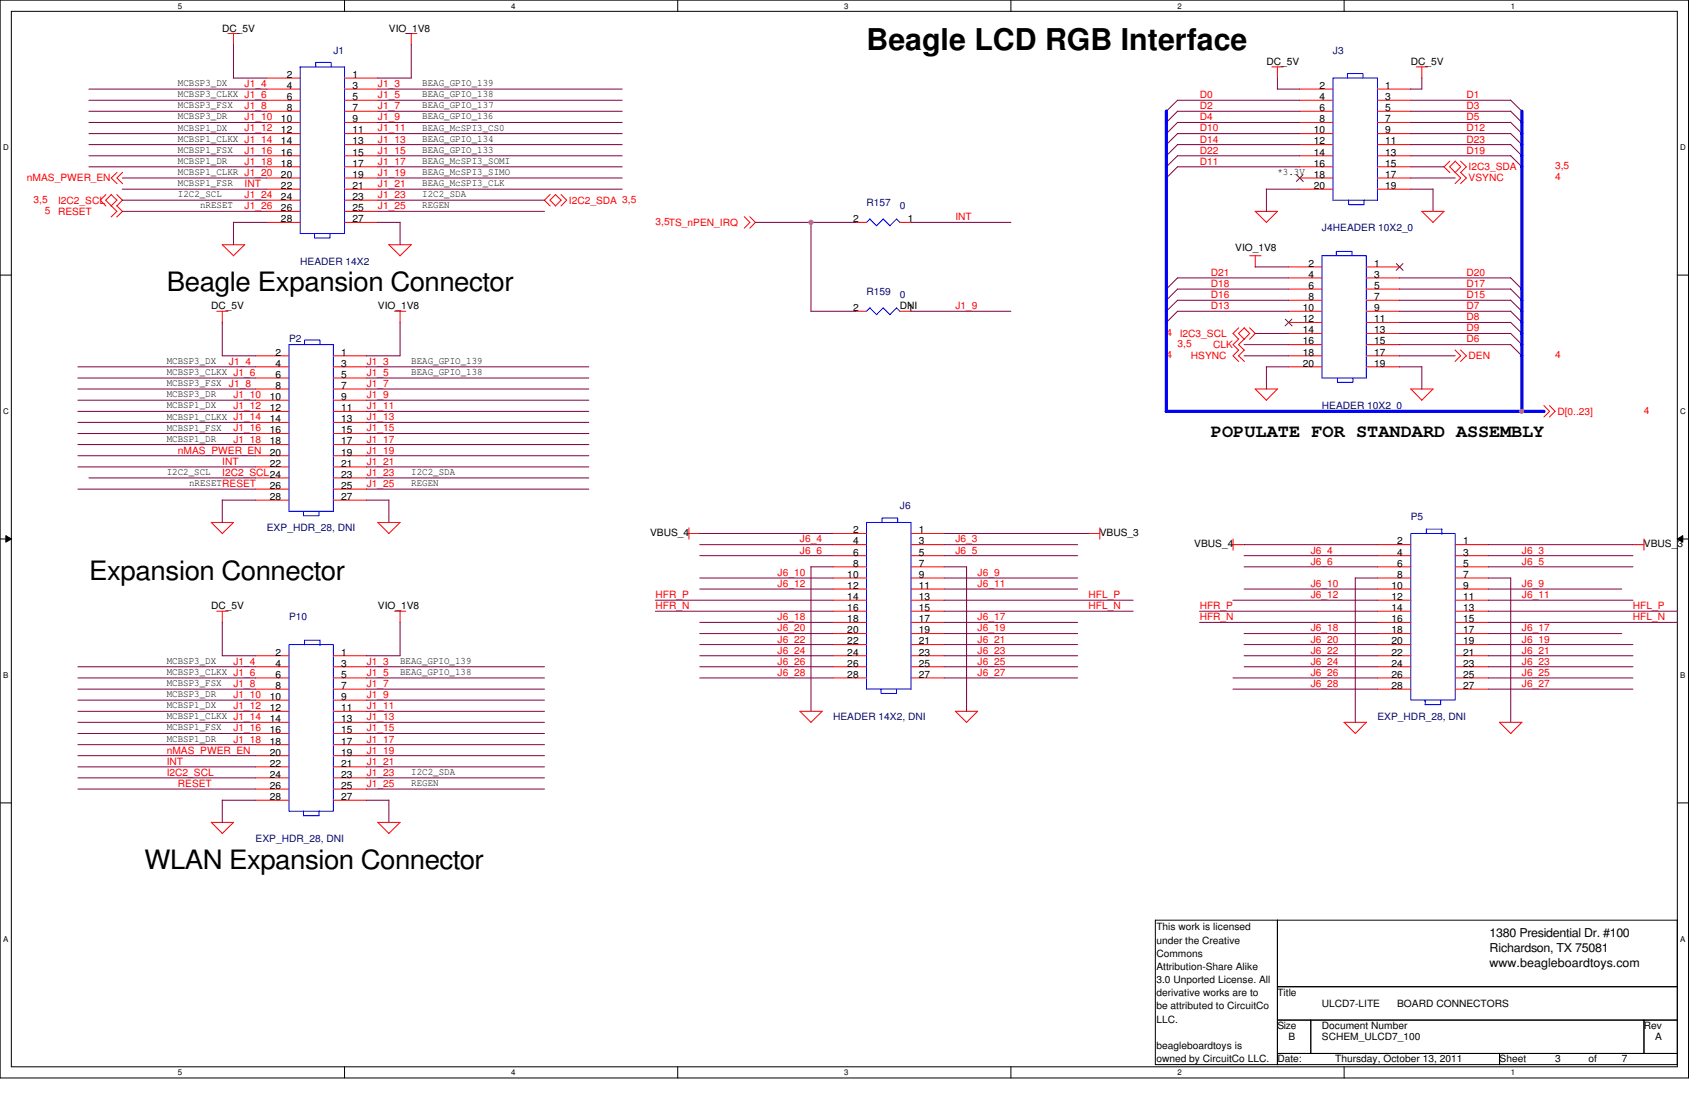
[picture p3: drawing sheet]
<svg xmlns="http://www.w3.org/2000/svg" width="432mm" height="279mm" viewBox="0 0 432 279" stroke-linecap="round" stroke-linejoin="round" font-family="sans-serif">
<path d="M0 0h428.6v273.6h-428.6zM2.9 2.9h422.9v267.8h-422.9z" fill="none" stroke="#000" stroke-width=".25"/>
<g fill="#fff">
<path d="M45.2 .4h1.1v2.2h-1.1z"/>
<path d="M45.2 271.1h1.1v2.2h-1.1z"/>
</g>
<path d="M87.5 0v2.9M87.5 270.7v2.9" fill="none" stroke="#000" stroke-width=".25"/>
<g fill="#fff">
<path d="M129.8 .4h1.1v2.2h-1.1z"/>
<path d="M129.8 271.1h1.1v2.2h-1.1z"/>
</g>
<path d="M172 0v2.9M172 270.7v2.9" fill="none" stroke="#000" stroke-width=".25"/>
<g fill="#fff">
<path d="M214.3 .4h1.1v2.2h-1.1z"/>
<path d="M214.3 271.1h1.1v2.2h-1.1z"/>
</g>
<path d="M256.6 0v2.9M256.6 270.7v2.9" fill="none" stroke="#000" stroke-width=".25"/>
<g fill="#fff">
<path d="M298.9 .4h1.1v2.2h-1.1z"/>
<path d="M298.9 271.1h1.1v2.2h-1.1z"/>
</g>
<path d="M341.2 0v2.9M341.2 270.7v2.9" fill="none" stroke="#000" stroke-width=".25"/>
<g fill="#fff">
<path d="M383.5 .4h1.1v2.2h-1.1z"/>
<path d="M383.5 271.1h1.1v2.2h-1.1z"/>
<path d="M.8 36.3h1.4v2.3h-1.4z"/>
<path d="M426.5 36.3h1.4v2.3h-1.4z"/>
<path d="M.8 103.3h1.4v2.2h-1.4z"/>
<path d="M426.5 103.3h1.4v2.2h-1.4z"/>
</g>
<path d="M0 69.8h2.9M425.8 69.8h2.8" fill="none" stroke="#000" stroke-width=".25"/>
<g fill="#fff">
<path d="M.8 170.2h1.3v2.3h-1.3z"/>
<path d="M426.5 170.2h1.3v2.3h-1.3z"/>
</g>
<path d="M0 136.8h2.9M1.5 135.9l1.4 .9-1.4 .8zM425.8 136.8l1.4-.9v1.7zM425.8 136.8h2.8" fill="none" stroke="#000" stroke-width=".25"/>
<path d="M1.5 135.9l1.4 .9-1.4 .8zM425.8 136.8l1.4-.9v1.7z" fill="#000"/>
<g fill="#fff">
<path d="M.8 237.2h1.3v2.2h-1.3z"/>
<path d="M426.5 237.2h1.3v2.2h-1.3z"/>
</g>
<path d="M0 203.8h2.9M425.8 203.8h2.8M293.3 233.5h132.5v36.7h-132.5zM324.3 233.5v36.7M324.3 250.4h101.5M324.3 258.9h101.5M332.7 258.9v8.4M417.3 258.9v8.4M324.3 267.3h101.5M380.7 267.3v2.9" fill="none" stroke="#000" stroke-width=".25"/>
<g fill="none" stroke="#f00" stroke-width=".25">
<path d="M57.9 8.5h2.8M59.3 8.5v2.9M67.7 19.8h8.5M87.5 19.8h8.4M103 8.5h2.8M104.4 8.5v2.9M322.9 17h2.9M324.3 17v2.9M359.5 17h2.9M360.9 17v2.9M67.7 22.6h8.5M67.7 25.4h8.5"/>
<path d="M67.7 28.2h8.5M67.7 31.1h8.5M67.7 33.9h8.5M67.7 36.7h8.5M67.7 39.5h8.5M87.5 22.6h8.4M87.5 25.4h8.4M87.5 28.2h8.4M87.5 31.1h8.4M87.5 33.9h8.4M87.5 36.7h8.4M87.5 39.5h8.4"/>
<path d="M329.9 22.6h8.5M329.9 25.4h8.5M329.9 28.2h8.5M329.9 31.1h8.5M329.9 33.9h8.5M329.9 36.7h8.5M329.9 39.5h8.5M349.7 22.6h8.4M349.7 25.4h8.4M349.7 28.2h8.4M349.7 31.1h8.4M349.7 33.9h8.4"/>
<path d="M349.7 36.7h8.4M349.7 39.5h8.4M26.9 49.4l-1.5 1.4 1.5 1.5M28.2 49.4l1.5 1.4-1.5 1.5M28.2 52.2l1.5 1.4-1.5 1.5M28.3 49.4l-1.5 1.4 1.5 1.5M29.6 49.4l1.5 1.4-1.5 1.5M29.6 52.2l1.5 1.4-1.5 1.5M29.7 43.7l-1.5 1.5 1.5 1.4M31.1 43.7l-1.4 1.5 1.4 1.4M67.7 53.6h8.5M67.7 42.3h8.5"/>
<path d="M67.7 45.2h8.5M67.7 48h8.5M67.7 50.8h8.5M67.7 56.4h8.5M87.5 53.6h8.4M87.5 42.3h8.4M87.5 45.2h8.4M87.5 48h8.4M87.5 50.8h8.4M87.5 56.4h8.4M139.7 49.4l-1.5 1.4 1.5 1.5M141 49.4l1.5 1.4-1.5 1.5"/>
<path d="M141.1 49.4l-1.5 1.4 1.5 1.5M142.4 49.4l1.4 1.4-1.4 1.5M188.9 55l1.5 1.4-1.5 1.5M190.3 55l1.5 1.4-1.5 1.5M217.2 56.4h2.8M228.4 56.4h2.9M318.6 53.6l2.9 2.8M318.6 53.6h5.7l-2.9 2.9M329.9 42.3h8.5M329.9 45.2h8.5M329.9 48h8.5M349.7 42.3h8.4"/>
<path d="M349.7 45.2h8.4M349.7 48h8.4M360.9 53.6l2.9 2.8M360.9 53.6h5.7M366.6 53.6l-2.9 2.9M368 40.9l-1.4 1.4 1.4 1.5M369.4 43.7l1.4 1.5-1.4 1.4M369.4 40.9l1.4 1.4-1.4 1.5M369.4 40.9l-1.4 1.4 1.4 1.5M370.8 43.7l1.4 1.5-1.4 1.4M370.8 40.9l1.4 1.4-1.4 1.5M55 79h2.9"/>
<path d="M56.4 62.1l2.9 2.8M56.4 62.1h5.7l-2.9 2.8M56.4 79v2.9M98.7 62.1l2.8 2.8 2.9-2.8M98.7 62.1h5.7M100.2 79h2.8M101.6 79v2.9M217.2 79h2.8M228.4 79h2.9M317.2 64.9h2.9M318.6 64.9v2.9M327.1 79h8.5"/>
<path d="M327.1 67.7h8.5M327.1 70.5h8.5M327.1 73.4h8.5M327.1 76.2h8.5M346.8 79h8.5M346.8 67.7h8.5M346.8 70.5h8.5M346.8 73.4h8.5M346.8 76.2h8.5M64.9 98.7h8.5M64.9 90.3h8.5M64.9 93.1h8.5"/>
<path d="M64.9 95.9h8.5M84.6 98.7h8.5M84.6 90.3h8.5M84.6 93.1h8.5M84.6 95.9h8.5M314.5 88.8l-1.5 1.5 1.5 1.4M314.5 86l-1.5 1.5 1.5 1.4M314.5 83.2l-1.5 1.4 1.5 1.5M315.8 83.2l1.4 1.4-1.4 1.5M315.9 88.8l-1.5 1.5 1.5 1.4M315.9 86l-1.5 1.5 1.5 1.4M315.9 83.2l-1.5 1.4 1.5 1.5"/>
<path d="M317.2 83.2l1.4 1.4-1.4 1.5M318.6 98.7l2.9 2.9M318.6 98.7h5.7l-2.9 2.9M327.1 81.8h8.5M327.1 84.6h8.5M327.1 87.5h8.5M327.1 90.3h8.5M327.1 93.1h8.5M346.8 81.8h8.5M346.8 84.6h8.5M346.8 87.5h8.5M346.8 90.3h8.5"/>
<path d="M346.8 93.1h8.5M358.1 98.7l2.8 2.9M358.1 98.7h5.7M363.8 98.7l-2.9 2.9M369.4 88.8l1.4 1.5-1.4 1.4M370.8 88.8l1.4 1.5-1.4 1.4M64.9 101.6h8.5M64.9 104.4h8.5M64.9 107.2h8.5M64.9 110h8.5M64.9 112.8h8.5M64.9 115.7h8.5"/>
<path d="M64.9 118.5h8.5M84.6 101.6h8.5M84.6 104.4h8.5M84.6 107.2h8.5M84.6 110h8.5M84.6 112.8h8.5M84.6 115.7h8.5M84.6 118.5h8.5M391.9 102.9l1.5 1.5-1.5 1.4M393.3 102.9l1.5 1.5-1.5 1.4M53.6 132.5l2.8 2.9M53.6 132.6h5.7"/>
<path d="M59.3 132.6l-2.9 2.8M64.9 121.3h8.5M64.9 124.1h8.5M64.9 126.9h8.5M84.6 121.3h8.5M84.6 124.1h8.5M84.6 126.9h8.5M95.9 132.5l2.8 2.9M95.9 132.6h5.7M101.6 132.6l-2.9 2.8M174.9 135.4h2.8M174.9 133.9v2.9"/>
<path d="M211.5 138.2h8.5M211.5 135.4h8.5M231.3 138.2h8.4M231.3 135.4h8.4M276.3 135.4h2.9M279.2 133.9v2.9M313 138.2h2.9M313 136.8v2.8M349.7 138.2h8.4M369.4 138.2h8.5M414.5 138.2h2.8M417.3 136.8v2.8"/>
<path d="M55 155.1h2.9M56.4 155.1v2.9M100.2 155.1h2.8M101.6 155.1v2.9M211.5 155.1h8.5M211.5 141h8.5M211.5 143.8h8.5M211.5 146.7h8.5M211.5 149.5h8.5M211.5 152.3h8.5M211.5 157.9h8.5M231.3 155.1h8.4"/>
<path d="M231.3 141h8.4M231.3 143.8h8.4M231.3 146.7h8.4M231.3 149.5h8.4M231.3 152.3h8.4M231.3 157.9h8.4M349.7 155.1h8.4M349.7 141h8.4M349.7 143.8h8.4M349.7 146.7h8.4M349.7 149.5h8.4M349.7 152.3h8.4"/>
<path d="M349.7 157.9h8.4M369.4 155.1h8.5M369.4 141h8.5M369.4 143.8h8.5M369.4 146.7h8.5M369.4 149.5h8.5M369.4 152.3h8.5M369.4 157.9h8.5M64.9 166.4h8.5M64.9 169.2h8.5M64.9 172h8.5M64.9 174.9h8.5"/>
<path d="M64.9 177.7h8.5M84.6 166.4h8.5M84.6 169.2h8.5M84.6 172h8.5M84.6 174.9h8.5M84.6 177.7h8.5M211.5 160.8h8.5M211.5 163.6h8.5M211.5 166.4h8.5M211.5 169.2h8.5M211.5 172h8.5M231.3 160.8h8.4"/>
<path d="M231.3 163.6h8.4M231.3 166.4h8.4M231.3 169.2h8.4M231.3 172h8.4M349.7 160.8h8.4M349.7 163.6h8.4M349.7 166.4h8.4M349.7 169.2h8.4M349.7 172h8.4M349.7 174.9h8.4M369.4 160.8h8.5M369.4 163.6h8.5"/>
<path d="M369.4 166.4h8.5M369.4 169.2h8.5M369.4 172h8.5M369.4 174.9h8.5M64.9 180.5h8.5M64.9 183.3h8.5M64.9 186.1h8.5M64.9 189h8.5M64.9 191.8h8.5M64.9 194.6h8.5M64.9 197.4h8.5M84.6 180.5h8.5"/>
<path d="M84.6 183.3h8.5M84.6 186.1h8.5M84.6 189h8.5M84.6 191.8h8.5M84.6 194.6h8.5M84.6 197.4h8.5M203 180.5h5.7l-2.8 2.8M203.1 180.5l2.8 2.8M242.5 180.5h5.7M242.5 180.5l2.9 2.8M248.2 180.5l-2.8 2.8M346.8 183.3h-5.6l2.9 2.9"/>
<path d="M346.9 183.3l-2.9 2.8M383.5 186.1l2.8-2.8h-5.7l2.9 2.9M53.6 208.7l2.8 2.8 2.9-2.8M53.6 208.7h5.7M64.9 200.2h8.5M64.9 203.1h8.5M84.6 200.2h8.5M84.6 203.1h8.5M95.9 208.7l2.8 2.8M95.9 208.7h5.7M101.6 208.7l-2.9 2.8"/>
</g>
<g fill="none" stroke="#00f" stroke-width=".25">
<path d="M76.2 17h11.3v42.3h-11.3zM80.1 17v-1.2h4v1.2M338.4 19.8h11.3v31h-11.3zM342.1 19.8v-1.1h3.9v1.1M79.8 59.3v1.1h4v-1.1M220.8 55.6l1.7 1.7M220.9 55.5l-.9 .9M224.2 55.6l1.7 1.7M224.2 55.5l-1.7 1.8M227.6 55.6l.9 .9M227.6 55.5l-1.7 1.8M342.3 50.8v1.1h4v-1.1"/>
<path d="M220.8 78.1l1.7 1.8M220.9 78.1l-.9 .9M222.5 79.8l1.7-1.7 1.7 1.8M227.6 78.1l.9 .9M227.6 78.1l-1.7 1.7M335.6 64.9h11.2v31h-11.2zM339.2 64.9v-1.1h4v1.1M73.4 87.5h11.2v42.3h-11.2zM77.3 87.5v-1.2h3.9v1.2M339.5 95.9v1.1h4v-1.1M77 129.8v1.1h4v-1.1M220 132.6h11.3v42.3h-11.3z"/>
<path d="M223.9 132.6v-1.2h4v1.2M358.1 135.4h11.3v42.3h-11.3zM366 135.4h.1M366 134.2v1.2M366 134.3h-4l.1 1.1M73.4 163.6h11.2v42.3h-11.2zM77.3 162.5l3.9-.1v1.2M77.3 162.5v1.1M81.2 163.6h.1M223.6 174.9v1.1h4v-1.1M361.8 177.7h.1M365.7 177.6l.1 1.2-4 .1v-1.2"/>
<path d="M77 205.9h.1M77 205.9v1.2M77 207h4M81 205.8v1.2"/>
</g>
<path d="M329.1 44.3l1.7 1.8M330.8 44.3l-1.7 1.8M354.5 66.9l1.7 1.7M356.2 66.9l-1.8 1.7M326.3 81l1.7 1.7M328 81l-1.8 1.7" fill="none" stroke="#804000" stroke-width=".25"/>
<g fill="none" stroke="#800040" stroke-width=".25">
<path d="M59.2 19.8h8.5M59.3 11.3v8.5M104.4 11.3v8.5h-8.5M324.3 19.8v2.8M360.9 19.8v2.8h-2.8M22.6 31.1h45.1M22.6 33.9h45.1M22.6 28.2h45.1M22.6 25.4h45.1M22.6 36.7h45.1M22.6 39.5h45.1M22.6 22.6h45.1"/>
<path d="M95.9 31.1h62M95.9 33.9h62M95.9 28.2h62M95.9 25.4h62M95.9 36.7h62M95.9 39.5h62M95.9 22.6h62M298.9 31.1h31M298.9 33.9h31M298.9 28.2h31M298.9 25.4h31M298.9 36.7h31"/>
<path d="M298.9 39.5h31M298.9 25.4l-2.9 2.9M298.9 28.2l-2.9 2.9M298.9 33.9l-2.9 2.8M298.9 36.7l-2.9 2.9M298.9 39.5l-2.9 2.9M298.9 31.1l-2.9 2.9M324.2 22.6h5.7M358.1 31.1h25.4M358.1 33.9h25.4M358.1 28.2h25.4M358.1 25.4h25.4"/>
<path d="M358.1 36.7h25.4M358.1 39.5h25.4M383.5 25.4l2.8 2.8M383.5 28.2l2.8 2.9M383.5 31l2.8 2.9M383.5 33.9l2.8 2.8M383.5 39.5l2.8 2.8M383.5 36.7l2.8 2.8M22.6 42.3h45.1M31 48h36.7M31 45.2h36.7M31 50.8h36.7"/>
<path d="M31 53.6h36.7M59.2 56.4h8.5M59.3 56.4v5.7M95.9 56.4h5.7v5.7M95.9 48h62M95.9 42.3h62M95.9 45.2h62M95.9 50.8h42.3M95.9 53.6h42.3M191.7 56.4h25.5M205.9 56.4v22.6h11.3M231.2 56.4h25.4"/>
<path d="M298.9 42.3h31M298.9 42.3l-2.9 2.9M321.4 48h8.5M321.5 48v5.6M358.1 48h5.7v5.6M358.1 42.3h8.5M358.1 45.2h11.3M231.2 79h25.4M298.9 79h28.2M298.9 70.5h28.2M298.9 76.2h28.2M298.9 73.4h28.2"/>
<path d="M298.9 79l-2.9 2.9M298.9 76.2l-2.9 2.8M298.9 70.5l-2.9 2.9M298.9 73.4l-2.9 2.8M318.6 67.7h8.5M355.3 79h28.2M355.3 70.5h28.2M355.3 76.2h28.2M355.3 73.4h28.2M383.5 70.5l2.8 2.9M383.5 73.3l2.8 2.9M383.5 76.2l2.8 2.8"/>
<path d="M383.5 79l2.8 2.8M19.8 93.1h45.1M19.8 98.7h45.1M19.8 95.9h45.1M56.4 81.8v8.5h8.5M93 93.1h56.5M93 98.7h56.5M93 95.9h56.5M101.6 81.8v8.5h-8.6M315.8 90.3h11.3M315.8 87.5h11.3M318.6 84.6h8.5"/>
<path d="M321.4 93.1h5.7M321.5 93v5.7M355.3 90.3h14.1M355.3 84.6h28.2M355.3 93.1h5.6M355.3 81.8h28.2M355.3 87.5h28.2M360.9 93v5.7M383.5 81.8l2.8 2.8M383.5 84.6l2.8 2.9M383.5 87.4l2.8 2.9M19.8 112.8h45.1"/>
<path d="M19.8 107.2h45.1M19.8 104.4h45.1M19.8 118.5h45.1M19.8 110h45.1M19.8 101.6h45.1M19.8 115.7h45.1M93 112.8h56.5M93 107.2h56.5M93 104.4h56.5M93 118.5h56.5M93 110h56.5M93 101.6h56.5"/>
<path d="M93 115.7h56.5M19.8 124.1h45.1M22.6 121.3h42.3M56.4 126.9h8.5M56.4 126.9v5.7M93 126.9h5.7M93 121.3h56.5M93 124.1h56.5M98.7 126.9v5.7M177.6 138.2h33.9M177.6 135.4h33.9M239.6 138.2h34"/>
<path d="M239.6 135.4h36.8M315.8 138.2h33.9M377.8 138.2h36.7M56.4 157.9v8.5h8.5M101.6 157.9v8.5h-8.6M166.4 155.1h45.1M166.4 152.3h45.1M177.6 157.9h33.9M177.6 149.5h33.9M177.6 141h33.9M177.6 146.7h33.9M205.8 143.8h5.7"/>
<path d="M205.9 143.8v36.7M239.6 155.1h48.1M239.6 157.9h34M239.6 143.8h5.8M239.6 149.5h34M239.6 141h34M239.6 146.7h34M239.6 152.3h48.1M245.4 143.8v36.7M304.5 155.1h45.2M304.5 157.9h45.2M313 152.3h36.7"/>
<path d="M315.8 143.8h33.9M315.8 149.5h33.9M315.8 141h33.9M349.7 146.7h-5.7v36.6M377.8 155.1h48M377.8 157.9h48M377.8 143.8h36.7M377.8 149.5h33.9M377.8 141h36.7M377.8 146.7h5.7v36.6M377.8 152.3h36.7M19.8 177.7h45.1"/>
<path d="M19.8 169.2h45.1M19.8 172h45.1M19.8 174.9h45.1M93 177.7h45.2M93 169.2h45.2M93 172h45.2M93 174.9h45.2M177.6 169.2h33.9M177.6 166.4h33.9M177.6 172h33.9M177.6 163.6h33.9M177.6 160.8h33.9"/>
<path d="M239.6 169.2h34M239.6 166.4h34M239.6 172h34M239.6 163.6h34M239.6 160.8h34M313 172h36.7M313 174.9h36.7M315.8 169.2h33.9M315.8 166.4h33.9M315.8 163.6h33.9M315.8 160.8h33.9M377.8 169.2h36.7"/>
<path d="M377.8 166.4h36.7M377.8 172h36.7M377.8 174.9h36.7M377.8 163.6h36.7M377.8 160.8h33.9M19.8 186.1h45.1M19.8 183.3h45.1M19.8 197.4h45.1M19.8 191.8h45.1M19.8 194.6h45.1M19.8 189h45.1M19.8 180.5h45.1"/>
<path d="M93 186.1h45.2M93 183.3h45.2M93 197.4h45.2M93 191.8h45.2M93 194.6h45.2M93 189h45.2M93 180.5h45.2M19.8 200.2h45.1M56.4 203.1h8.5M56.4 203v5.7M93 200.2h45.2M93 203.1h5.7"/>
<path d="M98.7 203v5.7"/>
</g>
<path d="M296.1 28.2v76.2h95.9M386.3 28.2v76.2" fill="none" stroke="#00f" stroke-width=".8"/>
<circle cx="205.9" cy="56.4" r=".56" fill="#f0f"/>
<circle cx="205.9" cy="56.4" r=".56" fill="none" stroke="#f0f" stroke-width=".25"/>
<circle cx="386.3" cy="104.3" r=".56" fill="#f0f"/>
<circle cx="386.3" cy="104.3" r=".56" fill="none" stroke="#f0f" stroke-width=".25"/>
<text font-size="7.6" x="220" y="12.8">Beagle LCD RGB Interface</text>
<g font-size="6.8">
<text x="42.3" y="73.8">Beagle Expansion Connector</text>
<text x="22.6" y="147.1">Expansion Connector</text>
<text x="36.7" y="220.4">WLAN Expansion Connector</text>
</g>
<text font-size="4.5" x="307.4" y="111">POPULATE FOR STANDARD ASSEMBLY</text>
<g font-size="3.1">
<text x="378.1" y="237.7">1380 Presidential Dr. #100</text>
<text x="378.1" y="241.6">Richardson, TX 75081</text>
<text x="378.1" y="245.5">www.beagleboardtoys.com</text>
</g>
<g font-size="2.5">
<text x="56.4" y="8">DC_5V</text>
<text x="98.7" y="8">VIO_1V8</text>
<text x="321.5" y="16.4">DC_5V</text>
<text x="358.1" y="16.4">DC_5V</text>
<text x="45.2" y="21.9">MCBSP3_DX</text>
<text x="72.8" y="19.8">2</text>
<text x="72.8" y="22.6">4</text>
<text x="89.5" y="19.8">1</text>
<text x="89.5" y="22.6">3</text>
<text x="107.2" y="21.9">BEAG_GPIO_139</text>
<text x="334.9" y="22.6">2</text>
<text x="351.7" y="22.6">1</text>
<text x="45.2" y="24.7">MCBSP3_CLKX J1_6</text>
<text x="45.2" y="27.5">MCBSP3_FSX</text>
<text x="72.8" y="25.4">6</text>
<text x="72.8" y="28.2">8</text>
<text x="89.5" y="25.4">5</text>
<text x="89.5" y="28.2">7</text>
<text x="107.2" y="24.7">BEAG_GPIO_138</text>
<text x="107.2" y="27.5">BEAG_GPIO_137</text>
<text x="334.9" y="25.4">4</text>
<text x="334.9" y="28.2">6</text>
<text x="351.7" y="25.4">3</text>
<text x="351.7" y="28.2">5</text>
<text x="45.2" y="30.3">MCBSP3_DR</text>
<text x="45.2" y="33.1">MCBSP1_DX</text>
<text x="45.2" y="36">MCBSP1_CLKX J1_14</text>
<text x="71.3" y="31">10</text>
<text x="71.3" y="33.9">12</text>
<text x="89.5" y="31">9</text>
<text x="89.5" y="33.9">11</text>
<text x="107.2" y="30.3">BEAG_GPIO_136</text>
<text x="107.2" y="33.1">BEAG_McSPI3_CS0</text>
<text x="107.2" y="36">BEAG_GPIO_134</text>
<text x="333.5" y="33.9">10</text>
<text x="334.9" y="31">8</text>
<text x="351.7" y="31">7</text>
<text x="351.7" y="33.9">9</text>
<text x="45.2" y="38.8">MCBSP1_FSX</text>
<text x="45.2" y="41.6">MCBSP1_DR</text>
<text x="71.3" y="36.7">14</text>
<text x="71.3" y="39.5">16</text>
<text x="89.5" y="36.7">13</text>
<text x="89.5" y="39.5">15</text>
<text x="107.2" y="38.8">BEAG_GPIO_133</text>
<text x="107.2" y="41.6">BEAG_McSPI3_SOMI</text>
<text x="333.5" y="36.7">12</text>
<text x="333.5" y="39.5">14</text>
<text x="351.7" y="36.7">11</text>
<text x="351.7" y="39.5">13</text>
<text x="45.2" y="44.4">MCBSP1_CLKR J1_20</text>
<text x="45.2" y="47.2">MCBSP1_FSR</text>
<text x="71.3" y="42.3">18</text>
<text x="71.3" y="45.1">20</text>
<text x="71.3" y="48">22</text>
<text x="89.5" y="42.3">17</text>
<text x="89.5" y="45.1">19</text>
<text x="89.5" y="48">21</text>
<text x="107.2" y="44.4">BEAG_McSPI3_SIMO</text>
<text x="107.2" y="47.2">BEAG_McSPI3_CLK</text>
<text x="324.3" y="44.4">*3.3V</text>
<text x="333.5" y="42.3">16</text>
<text x="333.5" y="45.1">18</text>
<text x="333.5" y="48">20</text>
<text x="351.7" y="42.3">15</text>
<text x="351.7" y="45.1">17</text>
<text x="351.7" y="48">19</text>
<text x="45.2" y="50.1">I2C2_SCL</text>
<text x="50.8" y="52.9">nRESET</text>
<text x="71.3" y="50.8">24</text>
<text x="71.3" y="53.6">26</text>
<text x="89.5" y="50.8">23</text>
<text x="89.5" y="53.6">25</text>
<text x="107.2" y="50.1">I2C2_SDA</text>
<text x="107.2" y="52.9">REGEN</text>
<text x="71.3" y="56.4">28</text>
<text x="89.5" y="56.4">27</text>
<text x="216.5" y="56.4">2</text>
<text x="230.4" y="56.4">1</text>
<text x="313.6" y="63.8">VIO_1V8</text>
<text x="332.1" y="67.7">2</text>
<text x="332.1" y="70.5">4</text>
<text x="348.8" y="67.7">1</text>
<text x="348.8" y="70.5">3</text>
<text x="332.1" y="73.3">6</text>
<text x="332.1" y="76.2">8</text>
<text x="348.8" y="73.3">5</text>
<text x="348.8" y="76.2">7</text>
<text x="53.6" y="78.5">DC_5V</text>
<text x="95.9" y="78.5">VIO_1V8</text>
<text x="216.5" y="79">2</text>
<text x="228.4" y="78.5">DNI</text>
<text x="230.4" y="79">1</text>
<text x="330.7" y="79">10</text>
<text x="330.7" y="81.8">12</text>
<text x="348.8" y="79">9</text>
<text x="348.8" y="81.8">11</text>
<text x="330.7" y="84.6">14</text>
<text x="330.7" y="87.4">16</text>
<text x="348.8" y="84.6">13</text>
<text x="348.8" y="87.4">15</text>
<text x="42.3" y="95.2">MCBSP3_CLKX J1_6</text>
<text x="42.3" y="92.4">MCBSP3_DX</text>
<text x="69.9" y="90.3">2</text>
<text x="69.9" y="93">4</text>
<text x="69.9" y="95.9">6</text>
<text x="86.6" y="90.3">1</text>
<text x="86.6" y="93">3</text>
<text x="86.6" y="95.9">5</text>
<text x="104.4" y="92.4">BEAG_GPIO_139</text>
<text x="104.4" y="95.2">BEAG_GPIO_138</text>
<text x="330.7" y="90.3">18</text>
<text x="330.7" y="93">20</text>
<text x="348.8" y="90.3">17</text>
<text x="348.8" y="93">19</text>
<text x="42.3" y="98">MCBSP3_FSX</text>
<text x="42.3" y="100.8">MCBSP3_DR</text>
<text x="68.5" y="101.5">10</text>
<text x="69.9" y="98.7">8</text>
<text x="86.6" y="98.7">7</text>
<text x="86.6" y="101.5">9</text>
<text x="42.3" y="103.6">MCBSP1_DX</text>
<text x="42.3" y="106.5">MCBSP1_CLKX J1_14</text>
<text x="68.5" y="104.4">12</text>
<text x="68.5" y="107.1">14</text>
<text x="86.6" y="104.4">11</text>
<text x="86.6" y="107.1">13</text>
<text x="42.3" y="112.1">MCBSP1_DR</text>
<text x="42.3" y="109.3">MCBSP1_FSX</text>
<text x="68.5" y="110">16</text>
<text x="68.5" y="112.8">18</text>
<text x="86.6" y="110">15</text>
<text x="86.6" y="112.8">17</text>
<text x="68.5" y="115.6">20</text>
<text x="68.5" y="118.4">22</text>
<text x="86.6" y="115.6">19</text>
<text x="86.6" y="118.4">21</text>
<text x="42.3" y="120.6">I2C2_SCL</text>
<text x="48" y="123.4">nRESETRESET</text>
<text x="68.5" y="124.1">26</text>
<text x="86.6" y="121.2">23</text>
<text x="86.6" y="124.1">25</text>
<text x="104.4" y="120.6">I2C2_SDA</text>
<text x="104.4" y="123.4">REGEN</text>
<text x="68.5" y="126.9">28</text>
<text x="86.6" y="126.9">27</text>
<text x="165" y="136">VBUS_4</text>
<text x="216.5" y="135.3">2</text>
<text x="233.3" y="135.3">1</text>
<text x="279.2" y="136">VBUS_3</text>
<text x="216.5" y="138.2">4</text>
<text x="216.5" y="141">6</text>
<text x="216.5" y="143.8">8</text>
<text x="233.3" y="138.2">3</text>
<text x="233.3" y="141">5</text>
<text x="233.3" y="143.8">7</text>
<text x="303.1" y="138.8">VBUS_4</text>
<text x="354.7" y="138.2">2</text>
<text x="354.7" y="141">4</text>
<text x="354.7" y="143.8">6</text>
<text x="371.4" y="138.2">1</text>
<text x="371.4" y="141">3</text>
<text x="371.4" y="143.8">5</text>
<text x="417.3" y="138.8">VBUS_3</text>
<text x="215.1" y="146.6">10</text>
<text x="215.1" y="149.4">12</text>
<text x="233.3" y="146.6">9</text>
<text x="233.3" y="149.4">11</text>
<text x="353.3" y="149.4">10</text>
<text x="354.7" y="146.6">8</text>
<text x="371.4" y="146.6">7</text>
<text x="371.4" y="149.4">9</text>
<text x="53.6" y="154.6">DC_5V</text>
<text x="95.9" y="154.6">VIO_1V8</text>
<text x="215.1" y="152.3">14</text>
<text x="215.1" y="155.1">16</text>
<text x="233.3" y="152.3">13</text>
<text x="233.3" y="155.1">15</text>
<text x="353.3" y="152.3">12</text>
<text x="353.3" y="155.1">14</text>
<text x="371.4" y="152.3">11</text>
<text x="371.4" y="155.1">13</text>
<text x="215.1" y="157.9">18</text>
<text x="215.1" y="160.7">20</text>
<text x="233.3" y="157.9">17</text>
<text x="233.3" y="160.7">19</text>
<text x="353.3" y="157.9">16</text>
<text x="353.3" y="160.7">18</text>
<text x="371.4" y="157.9">15</text>
<text x="371.4" y="160.7">17</text>
<text x="69.9" y="166.4">2</text>
<text x="86.6" y="166.4">1</text>
<text x="215.1" y="163.5">22</text>
<text x="215.1" y="166.4">24</text>
<text x="233.3" y="163.5">21</text>
<text x="233.3" y="166.4">23</text>
<text x="353.3" y="163.5">20</text>
<text x="353.3" y="166.4">22</text>
<text x="371.4" y="163.5">19</text>
<text x="371.4" y="166.4">21</text>
<text x="42.3" y="171.3">MCBSP3_CLKX J1_6</text>
<text x="42.3" y="168.5">MCBSP3_DX</text>
<text x="69.9" y="169.2">4</text>
<text x="69.9" y="172">6</text>
<text x="86.6" y="169.2">3</text>
<text x="86.6" y="172">5</text>
<text x="101.6" y="168.5">BEAG_GPIO_139</text>
<text x="101.6" y="171.3">BEAG_GPIO_138</text>
<text x="215.1" y="169.2">26</text>
<text x="215.1" y="172">28</text>
<text x="233.3" y="169.2">25</text>
<text x="233.3" y="172">27</text>
<text x="353.3" y="169.2">24</text>
<text x="353.3" y="172">26</text>
<text x="371.4" y="169.2">23</text>
<text x="371.4" y="172">25</text>
<text x="42.3" y="179.7">MCBSP1_DX</text>
<text x="42.3" y="174.1">MCBSP3_FSX</text>
<text x="42.3" y="177">MCBSP3_DR</text>
<text x="68.5" y="177.6">10</text>
<text x="69.9" y="174.8">8</text>
<text x="86.6" y="174.8">7</text>
<text x="86.6" y="177.6">9</text>
<text x="353.3" y="174.8">28</text>
<text x="371.4" y="174.8">27</text>
<text x="42.3" y="182.6">MCBSP1_CLKX J1_14</text>
<text x="42.3" y="185.4">MCBSP1_FSX</text>
<text x="68.5" y="180.5">12</text>
<text x="68.5" y="183.3">14</text>
<text x="86.6" y="180.5">11</text>
<text x="86.6" y="183.3">13</text>
<text x="42.3" y="188.2">MCBSP1_DR</text>
<text x="68.5" y="186.1">16</text>
<text x="68.5" y="188.9">18</text>
<text x="68.5" y="191.7">20</text>
<text x="86.6" y="186.1">15</text>
<text x="86.6" y="188.9">17</text>
<text x="86.6" y="191.7">19</text>
<text x="68.5" y="194.6">22</text>
<text x="68.5" y="197.4">24</text>
<text x="86.6" y="194.6">21</text>
<text x="86.6" y="197.4">23</text>
<text x="104.4" y="196.7">I2C2_SDA</text>
<text x="68.5" y="200.2">26</text>
<text x="68.5" y="203">28</text>
<text x="86.6" y="200.2">25</text>
<text x="86.6" y="203">27</text>
<text x="104.4" y="199.5">REGEN</text>
<text x="293.5" y="236.1">This work is licensed</text>
<text x="293.5" y="239.4">under the Creative</text>
<text x="293.5" y="242.8">Commons</text>
<text x="293.5" y="246.1">Attribution-Share Alike</text>
<text x="293.5" y="249.5">3.0 Unported License. All</text>
<text x="293.5" y="252.8">derivative works are to</text>
<text x="293.5" y="256.2">be attributed to CircuitCo</text>
<text x="324.3" y="252.7">Title</text>
<text x="335.6" y="255.5">ULCD7-LITE</text>
<text x="354.7" y="255.5">BOARD CONNECTORS</text>
<text x="293.5" y="259.5">LLC.</text>
<text x="324.3" y="261.2">Size</text>
<text x="327.1" y="264">B</text>
<text x="335.6" y="261.2">Document Number</text>
<text x="335.6" y="264">SCHEM_ULCD7_100</text>
<text x="417.3" y="261.2">Rev</text>
<text x="420.2" y="264">A</text>
<text x="293.5" y="266.2">beagleboardtoys is</text>
<text x="293.5" y="269.5">owned by CircuitCo LLC.</text>
<text x="324.3" y="269.6">Date:</text>
<text x="339" y="269.6">Thursday, October 13, 2011</text>
<text x="380.7" y="269.6">Sheet</text>
<text x="394.8" y="269.6">3</text>
<text x="403.2" y="269.6">of</text>
<text x="411.7" y="269.6">7</text>
</g>
<g font-size="2.5" fill="#000080">
<text x="84.6" y="13.6">J1</text>
<text x="338.4" y="13.6">J3</text>
<text x="220" y="52.2">R157</text>
<text x="228.4" y="53.1">0</text>
<text x="335.6" y="58.7">J4HEADER 10X2_0</text>
<text x="76.2" y="67.2">HEADER 14X2</text>
<text x="220" y="74.8">R159</text>
<text x="228.4" y="75.6">0</text>
<text x="73.4" y="86.9">P2</text>
<text x="335.6" y="103.8">HEADER 10X2_0</text>
<text x="228.4" y="129.2">J6</text>
<text x="67.7" y="134.9">EXP_HDR_28, DNI</text>
<text x="358.1" y="132">P5</text>
<text x="73.4" y="157.4">P10</text>
<text x="211.5" y="182.8">HEADER 14X2, DNI</text>
<text x="349.7" y="182.8">EXP_HDR_28, DNI</text>
<text x="64.9" y="213.8">EXP_HDR_28, DNI</text>
</g>
<g font-size="2.5" fill="#f00">
<text x="62.1" y="22.1">J1_4</text>
<text x="95.9" y="22.1">J1_3</text>
<text x="62.1" y="27.7">J1_8</text>
<text x="95.9" y="24.9">J1_5</text>
<text x="95.9" y="27.7">J1_7</text>
<text x="304.5" y="24.9">D0</text>
<text x="304.5" y="27.7">D2</text>
<text x="372.2" y="27.7">D3</text>
<text x="372.2" y="24.9">D1</text>
<text x="62.1" y="33.4">J1_12</text>
<text x="62.1" y="30.5">J1_10</text>
<text x="95.9" y="33.4">J1_11</text>
<text x="95.9" y="30.5">J1_9</text>
<text x="304.5" y="33.4">D10</text>
<text x="304.5" y="30.5">D4</text>
<text x="372.2" y="33.4">D12</text>
<text x="372.2" y="30.5">D5</text>
<text x="62.1" y="41.8">J1_18</text>
<text x="62.1" y="39">J1_16</text>
<text x="95.9" y="41.8">J1_17</text>
<text x="95.9" y="39">J1_15</text>
<text x="95.9" y="36.2">J1_13</text>
<text x="304.5" y="39">D22</text>
<text x="304.5" y="41.8">D11</text>
<text x="304.5" y="36.2">D14</text>
<text x="372.2" y="36.2">D23</text>
<text x="372.2" y="39">D19</text>
<text x="6.8" y="46.1">nMAS_PWER_EN</text>
<text x="62.1" y="47.5">INT</text>
<text x="95.9" y="44.6">J1_19</text>
<text x="95.9" y="47.5">J1_21</text>
<text x="372.8" y="46.1">VSYNC</text>
<text x="372.8" y="43.2">I2C3_SDA</text>
<text x="394.8" y="45.8">4</text>
<text x="394.8" y="42.9">3,5</text>
<text x="8.5" y="51.4">3,5</text>
<text x="14.7" y="51.7">I2C2_SCL</text>
<text x="62.1" y="50.3">J1_24</text>
<text x="62.1" y="53.1">J1_26</text>
<text x="95.9" y="50.3">J1_23</text>
<text x="95.9" y="53.1">J1_25</text>
<text x="144.4" y="51.7">I2C2_SDA 3,5</text>
<text x="11.3" y="54.2">5</text>
<text x="14.7" y="54.5">RESET</text>
<text x="166.4" y="57">3,5TS_nPEN_IRQ</text>
<text x="242.5" y="55.9">INT</text>
<text x="307.4" y="70">D21</text>
<text x="372.2" y="70">D20</text>
<text x="307.4" y="72.8">D18</text>
<text x="307.4" y="75.6">D16</text>
<text x="372.2" y="75.6">D15</text>
<text x="372.2" y="72.8">D17</text>
<text x="242.5" y="78.5">J1_9</text>
<text x="307.4" y="78.5">D13</text>
<text x="372.2" y="81.3">D8</text>
<text x="372.2" y="78.5">D7</text>
<text x="296.1" y="85.2">4</text>
<text x="298.9" y="88.1">3,5</text>
<text x="299.5" y="85.5">I2C3_SCL</text>
<text x="307.9" y="88.3">CLK</text>
<text x="372.2" y="86.9">D6</text>
<text x="372.2" y="84.1">D9</text>
<text x="58.1" y="92.6">J1_4</text>
<text x="93.1" y="95.4">J1_5</text>
<text x="93.1" y="92.6">J1_3</text>
<text x="296.1" y="90.9">4</text>
<text x="302.3" y="91.1">HSYNC</text>
<text x="372.8" y="91.1">DEN</text>
<text x="394.8" y="90.9">4</text>
<text x="58.1" y="98.2">J1_8</text>
<text x="59.3" y="101">J1_10</text>
<text x="93.1" y="101">J1_9</text>
<text x="93.1" y="98.2">J1_7</text>
<text x="59.3" y="103.8">J1_12</text>
<text x="93.1" y="106.7">J1_13</text>
<text x="93.1" y="103.8">J1_11</text>
<text x="395.4" y="105.2">D[0..23]</text>
<text x="417.3" y="105">4</text>
<text x="59.3" y="112.3">J1_18</text>
<text x="59.3" y="109.5">J1_16</text>
<text x="93.1" y="112.3">J1_17</text>
<text x="93.1" y="109.5">J1_15</text>
<text x="45.2" y="115.1">nMAS_PWER_EN</text>
<text x="56.4" y="117.9">INT</text>
<text x="93.1" y="117.9">J1_21</text>
<text x="93.1" y="115.1">J1_19</text>
<text x="56.4" y="120.8">I2C2_SCL24</text>
<text x="93.1" y="120.8">J1_23</text>
<text x="93.1" y="123.6">J1_25</text>
<text x="203.1" y="137.7">J6_4</text>
<text x="242.5" y="137.7">J6_3</text>
<text x="203.1" y="140.5">J6_6</text>
<text x="242.5" y="140.5">J6_5</text>
<text x="332.7" y="140.5">J6_4</text>
<text x="332.7" y="143.3">J6_6</text>
<text x="386.3" y="143.3">J6_5</text>
<text x="386.3" y="140.5">J6_3</text>
<text x="197.4" y="149">J6_12</text>
<text x="197.4" y="146.1">J6_10</text>
<text x="248.2" y="149">J6_11</text>
<text x="248.2" y="146.1">J6_9</text>
<text x="332.7" y="149">J6_10</text>
<text x="386.3" y="149">J6_9</text>
<text x="166.4" y="151.8">HFR_P</text>
<text x="166.4" y="154.6">HFR_N</text>
<text x="276.4" y="154.6">HFL_N</text>
<text x="276.4" y="151.8">HFL_P</text>
<text x="304.5" y="154.6">HFR_P</text>
<text x="332.7" y="151.8">J6_12</text>
<text x="386.3" y="151.8">J6_11</text>
<text x="414.5" y="154.6">HFL_P</text>
<text x="197.4" y="157.4">J6_18</text>
<text x="197.4" y="160.2">J6_20</text>
<text x="248.2" y="157.4">J6_17</text>
<text x="248.2" y="160.2">J6_19</text>
<text x="304.5" y="157.4">HFR_N</text>
<text x="332.7" y="160.2">J6_18</text>
<text x="386.3" y="160.2">J6_17</text>
<text x="414.5" y="157.4">HFL_N</text>
<text x="197.4" y="163.1">J6_22</text>
<text x="197.4" y="165.9">J6_24</text>
<text x="248.2" y="163.1">J6_21</text>
<text x="248.2" y="165.9">J6_23</text>
<text x="332.7" y="165.9">J6_22</text>
<text x="332.7" y="163.1">J6_20</text>
<text x="386.3" y="163.1">J6_19</text>
<text x="386.3" y="165.9">J6_21</text>
<text x="59.3" y="168.7">J1_4</text>
<text x="93.1" y="168.7">J1_3</text>
<text x="93.1" y="171.5">J1_5</text>
<text x="197.4" y="168.7">J6_26</text>
<text x="197.4" y="171.5">J6_28</text>
<text x="248.2" y="171.5">J6_27</text>
<text x="248.2" y="168.7">J6_25</text>
<text x="332.7" y="168.7">J6_24</text>
<text x="332.7" y="171.5">J6_26</text>
<text x="386.3" y="168.7">J6_23</text>
<text x="386.3" y="171.5">J6_25</text>
<text x="59.3" y="180">J1_12</text>
<text x="59.3" y="174.3">J1_8</text>
<text x="59.3" y="177.2">J1_10</text>
<text x="93.1" y="177.2">J1_9</text>
<text x="93.1" y="180">J1_11</text>
<text x="93.1" y="174.3">J1_7</text>
<text x="332.7" y="174.3">J6_28</text>
<text x="386.3" y="174.3">J6_27</text>
<text x="59.3" y="185.6">J1_16</text>
<text x="93.1" y="185.6">J1_15</text>
<text x="93.1" y="182.8">J1_13</text>
<text x="42.3" y="191.3">nMAS_PWER_EN</text>
<text x="59.3" y="188.4">J1_18</text>
<text x="93.1" y="191.3">J1_19</text>
<text x="93.1" y="188.4">J1_17</text>
<text x="42.3" y="194.1">INT</text>
<text x="42.3" y="196.9">I2C2_SCL</text>
<text x="93.1" y="196.9">J1_23</text>
<text x="93.1" y="194.1">J1_21</text>
<text x="45.2" y="199.7">RESET</text>
<text x="93.1" y="199.7">J1_25</text>
</g>
<g font-size="2">
<text x="45.2" y="2.2">5</text>
<text x="129.8" y="2.2">4</text>
<text x="214.3" y="2.2">3</text>
<text x="298.9" y="2.2">2</text>
<text x="383.5" y="2.2">1</text>
<text x=".8" y="38.1">D</text>
<text x="426.5" y="38.1">D</text>
<text x=".8" y="105.1">C</text>
<text x="426.5" y="105.1">C</text>
<text x=".8" y="172">B</text>
<text x="426.5" y="172">B</text>
<text x=".8" y="239">A</text>
<text x="426.5" y="239">A</text>
<text x="45.2" y="272.9">5</text>
<text x="129.8" y="272.9">4</text>
<text x="214.3" y="272.9">3</text>
<text x="298.9" y="272.9">2</text>
<text x="383.5" y="272.9">1</text>
</g>
</svg>
